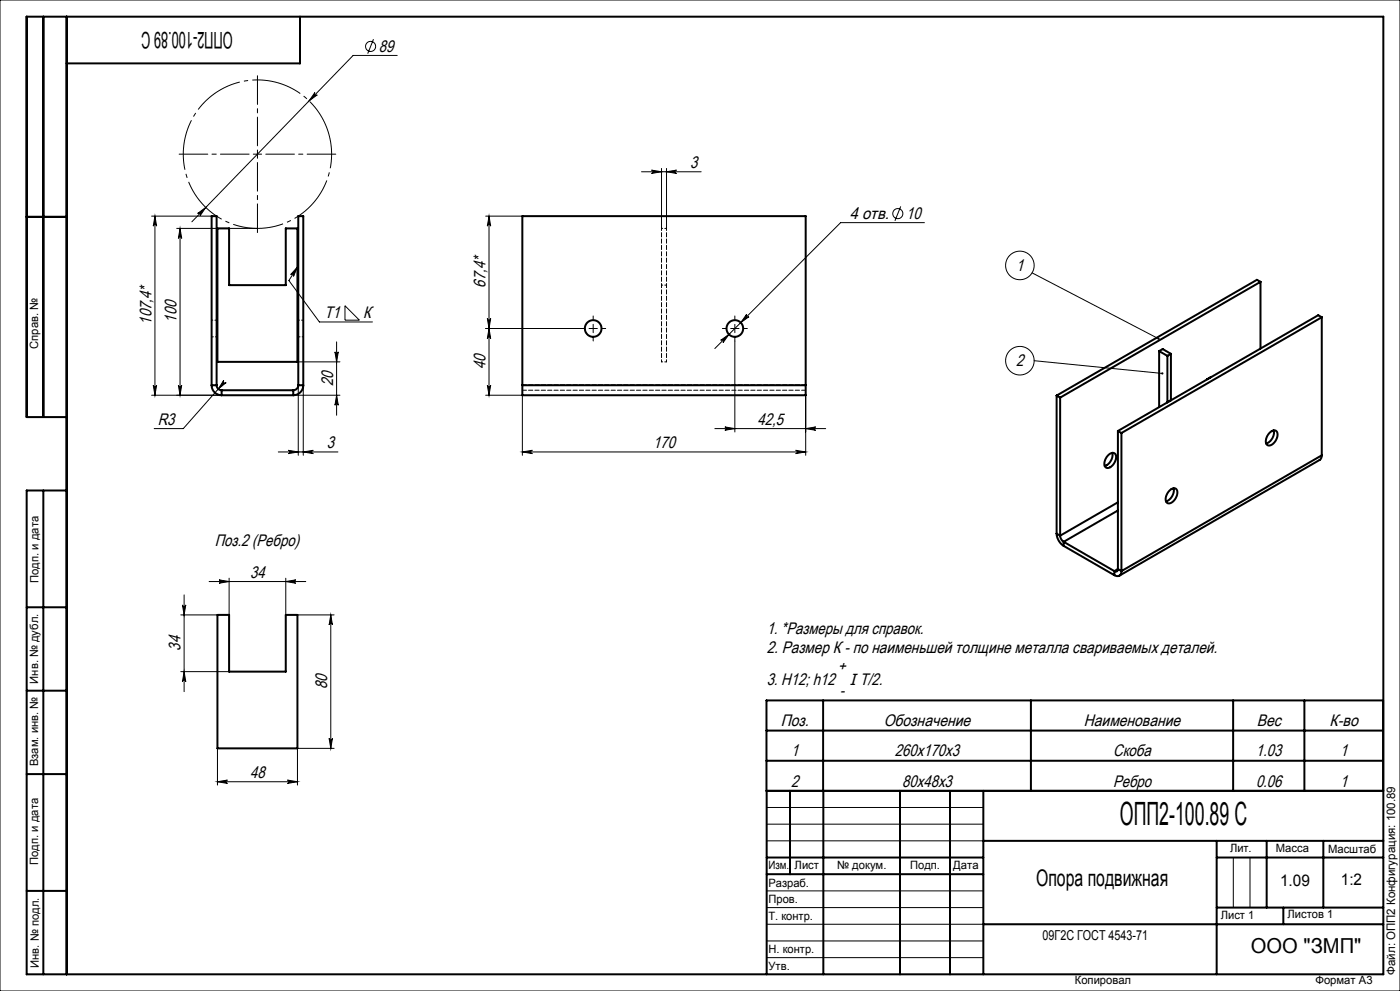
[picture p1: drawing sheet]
<svg xmlns="http://www.w3.org/2000/svg" width="420mm" height="297mm" viewBox="0 0 420 297" stroke-linecap="round" stroke-linejoin="round" font-family="sans-serif">
<g fill="none" stroke="#000" stroke-width=".3">
<path d="M0 0h420v297h-420zM112 11.7l-1.7 4.4M119.2 16.6h-13.3l-48.3 49.9M94.5 27.7a.5 .5 0 0 0 0 .7 .5 .5 0 0 0 .7 0l-2.5 1.8zM76 46.2h2.5M77.2 45v2.5M192.5 51.5h17.8M195.5 51l3 .5-3 .5a.5 .5 0 0 0 .4-.5 .5 .5 0 0 0-.4-.5zM198.5 50.5v18M200 50.5v18M200 51.5l3-.5a.5 .5 0 0 0-.5 .5 .5 .5 0 0 0 .5 .5zM45.5 64.8h18"/>
<path d="M46.5 64.8l.5 3a.5 .5 0 0 0-.5-.5 .5 .5 0 0 0-.5 .5zM46.5 64.8v53.7M53 68.5h24.2M54 68.5l.5 3a.5 .5 0 0 0-.5-.5 .5 .5 0 0 0-.5 .5zM54 68.5v50M59.3 64l2.4-1.8-1.7 2.5a.5 .5 0 0 0 0-.7 .5 .5 0 0 0-.7 0zM145.7 64.8h11M146.7 64.8l.5 3a.5 .5 0 0 0-.5-.5 .5 .5 0 0 0-.5 .5zM146.7 64.8v53.7M270.2 61.9l-1.7 4.3M277.3 66.7h-25.1l-37.8 37.8M89.2 80l-2.5 4.1 9.1 12.4h15.9"/>
<path d="M89.2 80l-1.1 2.8a.5 .5 0 0 0-.2-.6 .5 .5 0 0 0-.7 .1zM103.5 91.6l4.3 4.4h-4.3zM145.7 98.5h28.5M146.2 95.5a.5 .5 0 0 0 .5 .4 .5 .5 0 0 0 .5-.4l-.5 3zM146.7 98.5l.5 3a.5 .5 0 0 0-.5-.5 .5 .5 0 0 0-.5 .5zM176.7 98.5h2.5M178 97.2v2.5M219.2 98.5h2.5M220.5 97.2v2.5M224 94.2a.5 .5 0 0 0 0 .7 .5 .5 0 0 0 .7 0l-2.5 1.8zM309.6 81.8l38 19.7M46 115.5a.5 .5 0 0 0 .5 .4 .5 .5 0 0 0 .5-.4l-.5 3z"/>
<path d="M53.5 115.5a.5 .5 0 0 0 .5 .4 .5 .5 0 0 0 .5-.4l-.5 3zM66.5 115.5l-11.5 13h-8.8M66.5 118.5h-21M67.1 114a.5 .5 0 0 0 .1 .7 .5 .5 0 0 0 .7 0l-2.4 1.9zM88 118.5h14M89.2 108.5h12.8M89.5 115.5v21M91 115.5v21M100.5 105.5a.5 .5 0 0 0 .5 .4 .5 .5 0 0 0 .5-.4l-.5 3zM101 102.5v22M101 118.5l.5 3a.5 .5 0 0 0-.5-.5 .5 .5 0 0 0-.5 .5zM145.7 118.5h11v18"/>
<path d="M146.2 115.5a.5 .5 0 0 0 .5 .4 .5 .5 0 0 0 .5-.4l-.5 3zM216.2 102l2.5-1.8-1.8 2.5a.5 .5 0 0 0 0-.7 .5 .5 0 0 0-.7 0zM220.5 102.2v27.3M241.7 118.5v18M310.2 108.1l38.5 3.8M83.5 135.5h17.9M86.5 135l3 .5-3 .5a.5 .5 0 0 0 .5-.5 .5 .5 0 0 0-.5-.5zM91 135.5l3-.5a.5 .5 0 0 0-.5 .5 .5 .5 0 0 0 .5 .5zM156.7 135.5h85M156.7 135.5l3-.5a.5 .5 0 0 0-.5 .5 .5 .5 0 0 0 .5 .5zM214.5 128.5h33.2M217.5 128l3 .5-3 .5a.5 .5 0 0 0 .4-.5 .5 .5 0 0 0-.4-.5z"/>
<path d="M238.7 135l3 .5-3 .5a.5 .5 0 0 0 .5-.5 .5 .5 0 0 0-.5-.5zM241.7 128.5l3-.5a.5 .5 0 0 0-.5 .5 .5 .5 0 0 0 .5 .5zM55.2 178.3v29M62.7 174.3h29M65.7 173.8l3 .5-3 .5a.5 .5 0 0 0 .5-.5 .5 .5 0 0 0-.5-.5zM68.7 173.3v11M85.7 173.3v11M85.7 174.3l3-.5a.5 .5 0 0 0-.4 .5 .5 .5 0 0 0 .4 .5zM54.2 184.3h11M54.7 181.3a.5 .5 0 0 0 .5 .5 .5 .5 0 0 0 .5-.5l-.5 3zM89.2 184.3h11M99.2 184.3l.5 3a.5 .5 0 0 0-.5-.5 .5 .5 0 0 0-.5 .5z"/>
<path d="M99.2 184.3v40M54.2 201.3h14.5M55.2 201.3l.5 3a.5 .5 0 0 0-.5-.5 .5 .5 0 0 0-.5 .5zM65.2 224.3v11M65.2 234.3h24M65.2 234.3l3-.5a.5 .5 0 0 0-.4 .5 .5 .5 0 0 0 .4 .5zM86.2 233.8l3 .5-3 .5a.5 .5 0 0 0 .5-.5 .5 .5 0 0 0-.5-.5zM98.7 221.3a.5 .5 0 0 0 .5 .5 .5 .5 0 0 0 .5-.5l-.5 3zM100.2 224.3h-11v11M230 242h65M230 247h65M230 252h65"/>
<path d="M370 257v15M375 257v15M230 267h65M230 272h65M230 277h65M230 282h65M230 287h65"/>
<circle cx="111.2" cy="13.9" r="1.51"/>
<circle cx="269.3" cy="64" r="1.51"/>
<circle cx="306" cy="79.5" r="4.3"/>
<circle cx="306" cy="108.1" r="4.3"/>
</g>
<path d="M98.5 39.7a22.3 22.3 0 0 0-37.2-9 22.3 22.3 0 0 0 10.1 37 22.3 22.3 0 0 0 27.5-26.7l-.4-1.3" fill="none" stroke="#000" stroke-width=".3" stroke-dasharray="15.2 1.3 1.3 1.3" stroke-dashoffset="4.4" stroke-linecap="butt"/>
<g fill="none" stroke="#000" stroke-width=".6">
<path d="M13 5v120M20 5v287M90 5v14h-70M8 65h12M65.2 68.5h3.5v17h17v-17h3.5v40h-24zM378.1 84.5l-1-.6-60.1 34.7M378.1 84.5l-60.1 34.7M378.1 84.5v20M396.5 95.1l-1-.6-60.1 34.7M396.5 95.1l-60.1 34.7M396.5 95.1v41.4M63.5 115.5a3 3 0 0 0 3 3"/>
<path d="M63.5 115.5v-50.7h1.5v50.7M63.5 115.5h1.5M65 115.5a1.5 1.5 0 0 0 1.5 1.5M66.5 117v1.5M66.5 118.5h21.5M66.5 117h21.5M88 117v1.5M89.5 115.5a1.5 1.5 0 0 1-1.5 1.5M89.5 115.5h1.5M89.5 115.5v-50.7h1.5v50.7M91 115.5a3 3 0 0 1-3 3M156.7 115.5v3h85v-3"/>
<path d="M156.7 115.5h85M156.7 115.5v-50.7h85v50.7M317 118.6l1 .6M317 118.6v41.3M318 119.2v41.3M347.7 105.2l1.1-.6 2.5 1.4M347.7 105.2l2.5 1.5M347.7 105.2v16.8M350.2 106.7l.1 13.9M351.3 119.9v.1M351.3 106l-1.1 .7M351.3 106v13.9"/>
<path d="M362.2 113.6h.1M362.2 113.6v.1M363.3 113h.1M20 125h-12v-120h407v287h-407v-145h12M332.3 136.5a1.29 1.29 0 0 1 1.4-.8 1.29 1.29 0 0 1 1.1 1.1 3.3 3.3 0 0 1-2.8 3.4 1.91 1.91 0 0 1-.2-2.8zM333.7 135.7a3.5 3.5 0 0 1-2.3 3.9M335.4 129.2l1 .6M335.4 129.2v41.3M336.4 129.8v41.4M380.8 129.8a1.29 1.29 0 0 1 1.3-.8 1.29 1.29 0 0 1 1.2 1 3.3 3.3 0 0 1-2.8 3.5 1.91 1.91 0 0 1-.3-2.9zM381.7 129.1l.5 .3M382.1 129a3.5 3.5 0 0 1-2.3 3.9"/>
<path d="M396.5 136.5l-.1 .8-.5 .5-60.1 34.7M396.5 136.5l-60.1 34.7M13 147v145M317 159.9a4.7 4.7 0 0 0 2.1 3.7M317 159.9l1 .6M335.4 150.5l-17.4 10M335.4 153l-16.3 9.4M350.7 147.2a1.29 1.29 0 0 1 1.4-.9 1.29 1.29 0 0 1 1.1 1.1 3.3 3.3 0 0 1-2.8 3.5 1.91 1.91 0 0 1-.3-2.9zM352.1 146.3a3.5 3.5 0 0 1-2.3 4M318 160.5a2.34 2.34 0 0 0 1.1 1.9M319.1 162.4l15.2 8.8M319.1 163.6l15.2 8.8"/>
<path d="M319.1 162.4v1.2M334.3 171.2v1.2M335.4 170.5a.65 .65 0 0 1-.3 .7 .65 .65 0 0 1-.8 0M335.4 170.5l1 .7M335.4 170.5l-1.1 .7M336.4 171.2a1.29 1.29 0 0 1-.6 1.3 1.29 1.29 0 0 1-1.5-.1M8 182h12M65.2 184.3h3.5v17h17v-17h3.5v40h-24zM8 207h12M229.9 219h185M246.9 209.9v27.1M309.3 209.9v27.1"/>
<path d="M369.9 209.9v27.1M391.3 209.9v27.1M414.9 209.9h-185v27.1h185M8 232h12M229.9 228h185M237 237v25M247 237v55M270 237v55M285 237v55M295 237v55M415 237h-185v55M230 257h65"/>
<path d="M295 252h120M365 252v40M365 257h50M380 252v20M397 252v20M8 267h12M230 262h65M295 277h120M365 272h50M385 272v5"/>
<circle cx="178" cy="98.5" r="2.5"/>
<circle cx="220.5" cy="98.5" r="2.5"/>
</g>
<path d="M74.7 46.2h-21M77.2 43.7v-21M77.2 48.7v21M79.7 46.2h21" fill="none" stroke="#000" stroke-width=".3" stroke-dasharray="15.2 1.3 1.3 1.3" stroke-dashoffset="6.6"/>
<path d="M175.5 98.5h-1.3M178 96v-1.3M180.5 98.5h1.2M218 98.5h-1.3M220.5 96v-1.3M223 98.5h1.2M178 101v1.2M220.5 101v1.2" fill="none" stroke="#000" stroke-width=".3" stroke-dasharray="15.2 1.3 1.3 1.3"/>
<g fill="#000">
<path d="M54 68.5l.5 3a.5 .5 0 0 0-.5-.5 .5 .5 0 0 0-.5 .5zM53.5 115.5a.5 .5 0 0 0 .5 .4 .5 .5 0 0 0 .5-.4l-.5 3z"/>
<path d="M59.3 64a.5 .5 0 0 1 .7 0 .5 .5 0 0 1 0 .7l1.7-2.5zM94.5 27.7l-1.8 2.5 2.5-1.8a.5 .5 0 0 1-.7 0 .5 .5 0 0 1 0-.7z"/>
<path d="M146.7 64.8l.5 3a.5 .5 0 0 0-.5-.5 .5 .5 0 0 0-.5 .5zM146.2 95.5a.5 .5 0 0 0 .5 .4 .5 .5 0 0 0 .5-.4l-.5 3z"/>
<path d="M46 115.5a.5 .5 0 0 0 .5 .4 .5 .5 0 0 0 .5-.4l-.5 3zM46.5 64.8l.5 3a.5 .5 0 0 0-.5-.5 .5 .5 0 0 0-.5 .5z"/>
<path d="M67.1 114l-1.6 2.6 2.4-1.9a.5 .5 0 0 1-.7 0 .5 .5 0 0 1-.1-.7zM216.2 102a.5 .5 0 0 1 .7 0 .5 .5 0 0 1 0 .7l1.8-2.5zM224 94.2l-1.8 2.5 2.5-1.8a.5 .5 0 0 1-.7 0 .5 .5 0 0 1 0-.7zM195.5 51l3 .5-3 .5a.5 .5 0 0 0 .4-.5 .5 .5 0 0 0-.4-.5zM200 51.5l3-.5a.5 .5 0 0 0-.5 .5 .5 .5 0 0 0 .5 .5zM65.2 234.3l3-.5a.5 .5 0 0 0-.4 .5 .5 .5 0 0 0 .4 .5zM86.2 233.8l3 .5-3 .5a.5 .5 0 0 0 .5-.5 .5 .5 0 0 0-.5-.5z"/>
<path d="M347.3 101.3v.4l.4 .1 .2-.1-.3-.2 .3 .2-.1-.4zM348.5 111.7v.5l.5-.1v-.1l-.3-.1 .3 .1-.1-.3zM89.2 80l-1.1 2.8a.5 .5 0 0 0-.2-.6 .5 .5 0 0 0-.7 .1z"/>
<path d="M86.5 135l3 .5-3 .5a.5 .5 0 0 0 .5-.5 .5 .5 0 0 0-.5-.5zM91 135.5l3-.5a.5 .5 0 0 0-.5 .5 .5 .5 0 0 0 .5 .5z"/>
<path d="M101 118.5l.5 3a.5 .5 0 0 0-.5-.5 .5 .5 0 0 0-.5 .5zM100.5 105.5a.5 .5 0 0 0 .5 .4 .5 .5 0 0 0 .5-.4l-.5 3zM146.2 115.5a.5 .5 0 0 0 .5 .4 .5 .5 0 0 0 .5-.4l-.5 3zM146.7 98.5l.5 3a.5 .5 0 0 0-.5-.5 .5 .5 0 0 0-.5 .5zM98.7 221.3a.5 .5 0 0 0 .5 .5 .5 .5 0 0 0 .5-.5l-.5 3zM99.2 184.3l.5 3a.5 .5 0 0 0-.5-.5 .5 .5 0 0 0-.5 .5z"/>
<path d="M238.7 135l3 .5-3 .5a.5 .5 0 0 0 .5-.5 .5 .5 0 0 0-.5-.5zM156.7 135.5l3-.5a.5 .5 0 0 0-.5 .5 .5 .5 0 0 0 .5 .5zM241.7 128.5l3-.5a.5 .5 0 0 0-.5 .5 .5 .5 0 0 0 .5 .5zM217.5 128l3 .5-3 .5a.5 .5 0 0 0 .4-.5 .5 .5 0 0 0-.4-.5zM85.7 174.3l3-.5a.5 .5 0 0 0-.4 .5 .5 .5 0 0 0 .4 .5zM65.7 173.8l3 .5-3 .5a.5 .5 0 0 0 .5-.5 .5 .5 0 0 0-.5-.5z"/>
<path d="M55.2 201.3l.5 3a.5 .5 0 0 0-.5-.5 .5 .5 0 0 0-.5 .5zM54.7 181.3a.5 .5 0 0 0 .5 .5 .5 .5 0 0 0 .5-.5l-.5 3z"/>
</g>
<path d="M200 68.5h-1.5M65 96h-1.5M91 96h-1.5M200 85.5h-1.5M63.5 115.5h1.5M63.5 101h1.5M66.5 118.5v-1.5M88 118.5v-1.5M89.5 101h1.5M91 115.5h-1.5M200 108.5h-1.5" fill="none" stroke="#000" stroke-width=".3" stroke-dasharray="1.3 .6" stroke-dashoffset=".8"/>
<path d="M198.5 68.5v40M200 68.5v40" fill="none" stroke="#000" stroke-width=".3" stroke-dasharray="1.3 .6" stroke-dashoffset=".6"/>
<path d="M241.7 117h-85M241.7 115.5h-85" fill="none" stroke="#000" stroke-width=".3" stroke-dasharray="1.3 .6"/>
<text font-size="9.6" x="336" y="247.3">ОПП2-100.89 С</text>
<g font-size="6.9">
<text x="69.8" y="9.6" transform="rotate(-180 69.8 9.6)">ОПП2-100.89 С</text>
<text x="310.8" y="265.6">Опора подвижная</text>
</g>
<text font-size="6.2" x="375.2" y="285.5">ООО &quot;ЗМП&quot;</text>
<g font-size="5">
<text x="113.7" y="15.5">89</text>
<text x="207.1" y="50.4">3</text>
<text x="254.9" y="65.6">4 отв.</text>
<text x="271.8" y="65.6">10</text>
<text x="304.9" y="81.1">1</text>
<text x="145.6" y="86.2" transform="rotate(-90 145.6 86.2)">67,4*</text>
<text x="97.3" y="95.4">Т1</text>
<text x="109" y="95.4">К</text>
<text x="45.4" y="97.3" transform="rotate(-90 45.4 97.3)">107,4*</text>
<text x="52.9" y="96.7" transform="rotate(-90 52.9 96.7)">100</text>
<text x="145.6" y="110.6" transform="rotate(-90 145.6 110.6)">40</text>
<text x="304.9" y="109.7">2</text>
<text x="99.9" y="115.6" transform="rotate(-90 99.9 115.6)">20</text>
<text x="47.3" y="127.4">R3</text>
<text x="227.2" y="127.4">42,5</text>
<text x="98.1" y="134.4">3</text>
<text x="195.9" y="134.4">170</text>
<text x="64.4" y="163.5">Поз.2 (Ребро)</text>
<text x="75" y="173.2">34</text>
<text x="230" y="190.1">1. *Размеры для справок.</text>
<text x="54.2" y="195" transform="rotate(-90 54.2 195)">34</text>
<text x="230" y="195.6">2. Размер К - по наименьшей толщине металла свариваемых деталей.</text>
<text x="251.5" y="201.1">+</text>
<text x="98.2" y="206.5" transform="rotate(-90 98.2 206.5)">80</text>
<text x="230" y="205.4">3. H12; h12</text>
<text x="252" y="208.6">-</text>
<text x="234.3" y="217.7">Поз.</text>
<text x="265.1" y="217.7">Обозначение</text>
<text x="325.2" y="217.7">Наименование</text>
<text x="377" y="217.7">Вес</text>
<text x="398.9" y="217.7">К-во</text>
<text x="237.3" y="226.7">1</text>
<text x="268.5" y="226.7">260x170x3</text>
<text x="334" y="226.7">Скоба</text>
<text x="376.8" y="226.7">1.03</text>
<text x="402" y="226.7">1</text>
<text x="75" y="233.2">48</text>
<text x="237.4" y="235.7">2</text>
<text x="270.7" y="235.7">80х48х3</text>
<text x="333.9" y="235.7">Ребро</text>
<text x="376.8" y="235.7">0.06</text>
<text x="402" y="235.7">1</text>
</g>
<g font-size="4.8">
<text x="384" y="265.6">1.09</text>
<text x="402.3" y="265.3">1:2</text>
</g>
<text font-size="4.7" x="254.9" y="205.4">I T/2.</text>
<text font-size="4.1" x="312.8" y="281.6">09Г2С ГОСТ 4543-71</text>
<text font-size="3.5" x="418.6" y="292.1" transform="rotate(-90 418.6 292.1)">Файл: ОПП2 Конфигурация: 100.89</text>
<g font-size="3.4">
<text x="11.5" y="104.5" transform="rotate(-90 11.5 104.5)">Справ. №</text>
<text x="11.6" y="174.7" transform="rotate(-90 11.6 174.7)">Подп. и дата</text>
<text x="11.4" y="204.9" transform="rotate(-90 11.4 204.9)">Инв. № дубл.</text>
<text x="11.4" y="229.6" transform="rotate(-90 11.4 229.6)">Взам. инв. №</text>
<text x="369" y="255.5">Лит.</text>
<text x="382.8" y="255.5">Масса</text>
<text x="398.4" y="255.6">Масштаб</text>
<text x="11.4" y="259.2" transform="rotate(-90 11.4 259.2)">Подп. и дата</text>
<text x="230.5" y="260.5">Изм.</text>
<text x="238.4" y="260.4">Лист</text>
<text x="251.1" y="260.4">№ докум.</text>
<text x="273" y="260.4">Подп.</text>
<text x="286" y="260.4">Дата</text>
<text x="230.5" y="265.7">Разраб.</text>
<text x="230.5" y="275.7">Т. контр.</text>
<text x="230.6" y="270.7">Пров.</text>
<text x="366.2" y="275.3">Лист 1</text>
<text x="386.3" y="275.2">Листов 1</text>
<text x="230.6" y="285.7">Н. контр.</text>
<text x="11.6" y="290" transform="rotate(-90 11.6 290)">Инв. № подл.</text>
<text x="230.6" y="290.7">Утв.</text>
<text x="322.5" y="295">Копировал</text>
<text x="394.6" y="295">Формат А3</text>
</g>
</svg>
